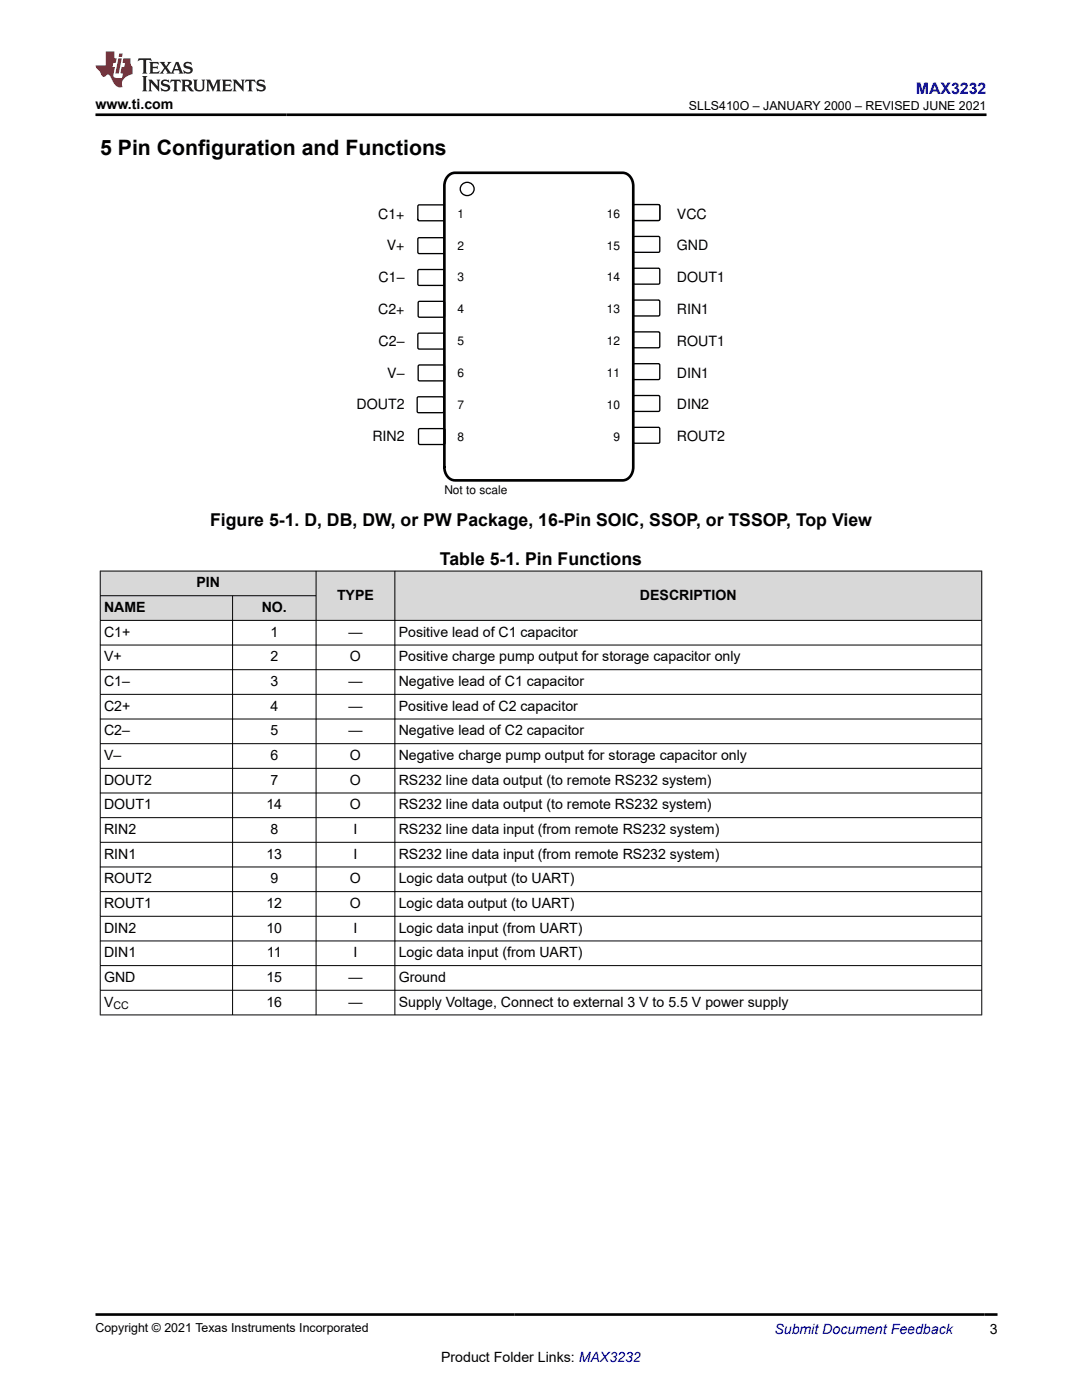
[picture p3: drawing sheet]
<svg xmlns="http://www.w3.org/2000/svg" width="216mm" height="279mm" viewBox="0 0 216 279" stroke-linecap="round" stroke-linejoin="round" font-family="sans-serif">
<path d="M83.5 40.9h5l.2 .3-.1 2.7-.2 .2-4.9-.1-.1-.2v-2.6z" fill="none" stroke="#000" stroke-width=".26"/>
<path d="M126.5 40.9h5l.2 .2-.1 2.8-.2 .1h-4.9l-.1-.3v-2.6z" fill-rule="evenodd" fill="#fff"/>
<path d="M126.5 40.9h5l.2 .2-.1 2.8-.2 .1h-4.9l-.1-.3v-2.6z" fill="none" stroke="#000" stroke-width=".26"/>
<path d="M126.5 47.2h5l.2 .2-.1 2.8-.2 .2-4.9-.1-.1-.2v-2.7z" fill-rule="evenodd" fill="#fff"/>
<path d="M126.5 47.2h5l.2 .2-.1 2.8-.2 .2-4.9-.1-.1-.2v-2.7z" fill="none" stroke="#000" stroke-width=".26"/>
<path d="M126.5 53.6h5l.2 .2-.1 2.8-.2 .1h-4.9l-.1-.3v-2.6z" fill-rule="evenodd" fill="#fff"/>
<path d="M126.5 53.6h5l.2 .2-.1 2.8-.2 .1h-4.9l-.1-.3v-2.6z" fill="none" stroke="#000" stroke-width=".26"/>
<path d="M126.5 59.9h5l.2 .2-.1 2.8-.2 .2-4.9-.1-.1-.2v-2.7z" fill-rule="evenodd" fill="#fff"/>
<path d="M126.5 59.9h5l.2 .2-.1 2.8-.2 .2-4.9-.1-.1-.2v-2.7z" fill="none" stroke="#000" stroke-width=".26"/>
<path d="M126.5 66.3h5l.2 .2-.1 2.8-.2 .1h-4.9l-.1-.3v-2.6z" fill-rule="evenodd" fill="#fff"/>
<path d="M126.5 66.3h5l.2 .2-.1 2.8-.2 .1h-4.9l-.1-.3v-2.6z" fill="none" stroke="#000" stroke-width=".26"/>
<path d="M126.5 72.6h5l.2 .2-.1 2.8-.2 .2-4.9-.1-.1-.2v-2.7z" fill-rule="evenodd" fill="#fff"/>
<path d="M126.5 72.6h5l.2 .2-.1 2.8-.2 .2-4.9-.1-.1-.2v-2.7z" fill="none" stroke="#000" stroke-width=".26"/>
<path d="M126.5 79h5l.2 .2-.1 2.8-.2 .1h-4.9l-.1-.3v-2.6z" fill-rule="evenodd" fill="#fff"/>
<path d="M126.5 79h5l.2 .2-.1 2.8-.2 .1h-4.9l-.1-.3v-2.6z" fill="none" stroke="#000" stroke-width=".26"/>
<path d="M126.5 85.3h5l.2 .2-.1 2.8-.2 .2-4.9-.1-.1-.2v-2.7z" fill-rule="evenodd" fill="#fff"/>
<path d="M126.5 85.3h5l.2 .2-.1 2.8-.2 .2-4.9-.1-.1-.2v-2.7z" fill="none" stroke="#000" stroke-width=".26"/>
<path d="M83.4 47.6l.2-.2 4.9 .1 .2 .2-.1 2.8-.2 .1h-4.9l-.1-.3z" fill-rule="evenodd" fill="#fff"/>
<path d="M83.4 47.6l.2-.2 4.9 .1 .2 .2-.1 2.8-.2 .1h-4.9l-.1-.3z" fill="none" stroke="#000" stroke-width=".26"/>
<path d="M126.5 40.9h5l.2 .2-.1 2.8-.2 .1h-4.9l-.1-.3v-2.6z" fill-rule="evenodd" fill="#fff"/>
<path d="M126.5 40.9h5l.2 .2-.1 2.8-.2 .1h-4.9l-.1-.3v-2.6z" fill="none" stroke="#000" stroke-width=".26"/>
<path d="M83.4 53.9l.2-.1h4.9l.2 .3-.1 2.7-.2 .2-4.9-.1-.1-.2z" fill-rule="evenodd" fill="#fff"/>
<path d="M83.4 53.9l.2-.1h4.9l.2 .3-.1 2.7-.2 .2-4.9-.1-.1-.2z" fill="none" stroke="#000" stroke-width=".26"/>
<path d="M83.5 60.3l.2-.2 4.9 .1 .1 .2v2.8l-.2 .1h-4.9l-.2-.3z" fill-rule="evenodd" fill="#fff"/>
<path d="M83.5 60.3l.2-.2 4.9 .1 .1 .2v2.8l-.2 .1h-4.9l-.2-.3z" fill="none" stroke="#000" stroke-width=".26"/>
<path d="M83.4 66.6l.2-.1h4.9l.2 .3-.1 2.7-.2 .2-4.9-.1-.1-.2z" fill-rule="evenodd" fill="#fff"/>
<path d="M83.4 66.6l.2-.1h4.9l.2 .3-.1 2.7-.2 .2-4.9-.1-.1-.2z" fill="none" stroke="#000" stroke-width=".26"/>
<path d="M83.5 73l.2-.2 4.9 .1 .1 .2v2.8l-.2 .1h-4.9l-.2-.3z" fill-rule="evenodd" fill="#fff"/>
<path d="M83.5 73l.2-.2 4.9 .1 .1 .2v2.8l-.2 .1h-4.9l-.2-.3z" fill="none" stroke="#000" stroke-width=".26"/>
<path d="M83.3 79.3l.2-.1h4.9l.1 .3v2.7l-.2 .2-4.9-.1-.2-.2z" fill-rule="evenodd" fill="#fff"/>
<path d="M83.3 79.3l.2-.1h4.9l.1 .3v2.7l-.2 .2-4.9-.1-.2-.2z" fill="none" stroke="#000" stroke-width=".26"/>
<path d="M83.5 85.7l.3-.2 4.9 .1 .1 .2v2.8l-.3 .1h-4.9l-.1-.3z" fill-rule="evenodd" fill="#fff"/>
<g fill="none" stroke="#000" stroke-width=".26">
<path d="M83.5 85.7l.3-.2 4.9 .1 .1 .2v2.8l-.3 .1h-4.9l-.1-.3z"/>
<circle cx="93.3" cy="37.7" r="1.35"/>
</g>
<path d="M89.5 35.1l.8-.5 .5-.1h33.4a2.39 2.39 0 0 1 2.2 2.6v56.1a2.47 2.47 0 0 1-2.2 2.7h-33.4a2.38 2.38 0 0 1-2.1-2.7v-56.1a2.93 2.93 0 0 1 .8-2z" fill="none" stroke="#000" stroke-width=".53"/>
<g fill="#d8d8d8">
<path d="M20 114h175.9v4.9h-175.9z" fill-rule="evenodd"/>
<path d="M20.1 114h42.9v4.8h-42.9z" fill-rule="evenodd"/>
<path d="M63.1 114h15.6v9.7h-15.6z" fill-rule="evenodd"/>
<path d="M78.9 114h116.9v9.7h-116.9z" fill-rule="evenodd"/>
<path d="M20.1 119h26.2v4.7h-26.2z" fill-rule="evenodd"/>
<path d="M46.5 119h16.5v4.7h-16.5z" fill-rule="evenodd"/>
</g>
<g fill="none" stroke="#000" stroke-width=".2">
<path d="M19.9 114h176.1M19.9 118.9h43.2M20 113.9v88.7M46.4 118.9v83.7M63.1 113.9v88.7M78.8 113.9v88.7M195.9 113.9v88.7M19.9 128.7h176.1M19.9 133.7h176.1M19.9 138.6h176.1M196 123.8h-176.1M19.9 143.5h176.1"/>
<path d="M19.9 148.4h176.1M19.9 153.3h176.1M19.9 158.3h176.1M19.9 163.2h176.1M19.9 168.1h176.1M19.9 173h176.1M19.9 177.9h176.1M19.9 182.9h176.1M19.9 187.8h176.1M19.9 192.7h176.1M19.9 197.6h176.1M19.9 202.6h176.1"/>
</g>
<path d="M27.7 11.6l-.2 .6 .5-.2h.6v.1v2.2l-.2 .4h1l-.2-.4v-2.2v-.1h.5l.5 .2-.1-.6zM29.8 12.4l.2 .3v1.6l-.2 .4h1.9l.1-.6a1.08 1.08 0 0 1-1.3 .2v-.7h.6l.4 .2v-.7l-.4 .2h-.6v-.5l.2-.2a1 1 0 0 1 1 .3l-.1-.5zM31.8 12.4l1 1.1-1 1.2h.9l-.2-.2 .4-.8 .5 .8-.2 .2h1.6l-.2-.2 .1-.5h1l.1 .5-.1 .2h.9l-.2-.4-.8-1.9h-.5l-1 2.1-.8-1.1 .9-1h-.8l.2 .2-.5 .6-.3-.6 .1-.2zM35.2 12.8l.4 1h-.8zM36.8 12.5a.65 .65 0 0 0-.2 .7 .65 .65 0 0 0 .6 .5l.7 .1 .1 .3a.79 .79 0 0 1-.7 .4 .79 .79 0 0 1-.7-.5l.1 .7 .2-.1a.93 .93 0 0 0 1.1 0 .93 .93 0 0 0 .4-.9 1.46 1.46 0 0 0-1.2-.6l-.1-.3a1.09 1.09 0 0 1 1.2 .2l-.2-.6-.1 .1-.6-.2zM28.4 15.2l.2 .4v2.2l-.2 .4h1l-.2-.4v-2.2l.2-.4zM29.6 15.9l.2 .4v1.5l-.2 .4h.8l-.3-.4v-1.3l1.7 1.8v-2l.2-.4h-.8l.2 .2 .1 1.1-1.2-1.3zM32.3 16a.65 .65 0 0 0-.2 .8 .65 .65 0 0 0 .7 .4l.6 .2 .1 .2a.79 .79 0 0 1-.7 .4 .79 .79 0 0 1-.7-.5l.1 .7 .2-.1a.93 .93 0 0 0 1.1 .1 .93 .93 0 0 0 .4-1 1.46 1.46 0 0 0-1.2-.5l-.1-.4a1.09 1.09 0 0 1 1.2 .2l-.2-.6-.1 .1-.6-.1zM34.1 15.9l-.1 .6a.63 .63 0 0 1 .7-.3l.1 1.6-.3 .4h1l-.2-.4v-1.6a.66 .66 0 0 1 .8 .3l-.1-.6zM36.2 15.9l.2 .4v1.5l-.2 .4h.9l-.2-.2v-.7h.5l.1 .2a.79 .79 0 0 0 1.2 .6l-1-.9a.61 .61 0 0 0 .6-.6 .61 .61 0 0 0-.5-.7zM36.9 16.2h.2a.47 .47 0 0 1 .5 .1 .47 .47 0 0 1 .1 .5l-.2 .1-.6 .1zM38.5 15.9l.2 .2a2.27 2.27 0 0 0 .4 2 1.04 1.04 0 0 0 1.7-.7v-1.3l.2-.2h-.8l.2 .4v1.1a.6 .6 0 0 1-.6 .6 .6 .6 0 0 1-.6-.6v-1.1l.3-.4zM41.1 15.9l.2 .4v1.5l-.2 .4h.7l-.2-.4v-1.4l.9 1.9 .8-1.9v1.4l-.2 .4h1l-.3-.4v-1.5l.3-.4h-.8l-.7 1.5-.7-1.5zM44.3 15.9l.2 .4v1.5l-.2 .4h1.9l.1-.6a1.09 1.09 0 0 1-1.3 .2v-.7h.6l.4 .2v-.6l-.4 .2h-.6v-.6l.2-.1a1.01 1.01 0 0 1 1 .3l-.1-.6zM46.4 15.9l.3 .4v1.5l-.3 .4h.8l-.2-.4v-1.3l1.6 1.8v-2l.2-.4h-.7l.2 .2v1.1l-1.2-1.3zM49 15.9l-.1 .6a.63 .63 0 0 1 .8-.3v1.6l-.3 .4h1l-.2-.4v-1.6a.66 .66 0 0 1 .8 .3l-.1-.6zM51.4 16a.65 .65 0 0 0-.2 .8 .65 .65 0 0 0 .6 .4l.6 .2 .2 .2a.79 .79 0 0 1-.8 .4 .79 .79 0 0 1-.6-.5l.1 .7 .2-.1a.93 .93 0 0 0 1 .1 .93 .93 0 0 0 .5-1 1.46 1.46 0 0 0-1.3-.5l-.1-.4a1.09 1.09 0 0 1 1.3 .2l-.2-.6-.2 .1-.5-.1z" fill="#231f20"/>
<path d="M21.1 10.3v2.7h-2.1l.1 .4 .9 1a.95 .95 0 0 0 .9 .9 .59 .59 0 0 1 .6-.4 .59 .59 0 0 1 .5 .3l.4 .8a1.59 1.59 0 0 0 2.1 1.4 1.61 1.61 0 0 1 1-2.3l1-.3-.1-1.5a1.59 1.59 0 0 1-.4-1.7h-1.4l-.2 .9h.5l-.1 .9h-.5l-.2 .9v.3l.4 .1-.2 .9h-.6a.73 .73 0 0 1-1.1-.7l.3-1.5h-.5l.2-.9h.5l.2-.9h-.5v-1.3zM23.6 11.6l-.6 3.1h.7l.6-3.1zM23.8 10.7l-.1 .6h.7l.1-.6z" fill="#ed1c24"/>
<path d="M19 22.9h177.8M19.1 262.3h179.9" fill="none" stroke="#000" stroke-width=".53"/>
<text font-size="4.2" x="20" y="30.9">5 Pin Configuration and Functions</text>
<g font-size="3.5">
<text x="41.9" y="105">Figure 5-1. D, DB, DW, or PW Package, 16-Pin SOIC, SSOP, or TSSOP, Top View</text>
<text x="87.8" y="112.8">Table 5-1. Pin Functions</text>
</g>
<text font-size="3.2" fill="#00f" x="182.7" y="18.7">MAX3232</text>
<g font-size="2.8">
<text x="19.1" y="21.8">www.ti.com</text>
<text x="75.5" y="43.6">C1+</text>
<text x="135.1" y="43.6">VCC</text>
<text x="77.2" y="50">V+</text>
<text x="135.1" y="50">GND</text>
<text x="75.6" y="56.3">C1±</text>
<text x="135.1" y="56.3">DOUT1</text>
<text x="75.5" y="62.7">C2+</text>
<text x="135.1" y="62.7">RIN1</text>
<text x="75.6" y="69">C2±</text>
<text x="135.1" y="69">ROUT1</text>
<text x="77.3" y="75.4">V±</text>
<text x="135.1" y="75.4">DIN1</text>
<text x="71.2" y="81.7">DOUT2</text>
<text x="135.1" y="81.7">DIN2</text>
<text x="74.3" y="88.1">RIN2</text>
<text x="135.1" y="88.1">ROUT2</text>
<text x="39.2" y="117.2">PIN</text>
<text x="67.2" y="119.7">TYPE</text>
<text x="127.7" y="119.7">DESCRIPTION</text>
<text x="20.8" y="122.2">NAME</text>
<text x="52.2" y="122.2">NO.</text>
<text x="20.8" y="127.1">C1+</text>
<text x="54" y="127.1">1</text>
<text x="69.5" y="127.1">—</text>
<text x="79.6" y="127.1">Positive lead of C1 capacitor</text>
<text x="20.8" y="132">V+</text>
<text x="20.8" y="136.9">C1–</text>
<text x="54" y="132">2</text>
<text x="54" y="136.9">3</text>
<text x="69.5" y="136.9">—</text>
<text x="69.8" y="132">O</text>
<text x="79.6" y="132">Positive charge pump output for storage capacitor only</text>
<text x="79.6" y="136.9">Negative lead of C1 capacitor</text>
<text x="20.8" y="141.8">C2+</text>
<text x="54" y="141.8">4</text>
<text x="69.5" y="141.8">—</text>
<text x="79.6" y="141.8">Positive lead of C2 capacitor</text>
<text x="20.8" y="146.8">C2–</text>
<text x="54" y="146.8">5</text>
<text x="69.5" y="146.8">—</text>
<text x="79.6" y="146.8">Negative lead of C2 capacitor</text>
<text x="20.8" y="151.7">V–</text>
<text x="54" y="151.7">6</text>
<text x="69.8" y="151.7">O</text>
<text x="79.6" y="151.7">Negative charge pump output for storage capacitor only</text>
<text x="20.8" y="156.6">DOUT2</text>
<text x="20.8" y="161.5">DOUT1</text>
<text x="53.2" y="161.5">14</text>
<text x="54" y="156.6">7</text>
<text x="69.8" y="156.6">O</text>
<text x="69.8" y="161.5">O</text>
<text x="79.6" y="156.6">RS232 line data output (to remote RS232 system)</text>
<text x="79.6" y="161.5">RS232 line data output (to remote RS232 system)</text>
<text x="20.8" y="166.5">RIN2</text>
<text x="54" y="166.5">8</text>
<text x="70.5" y="166.5">I</text>
<text x="79.6" y="166.5">RS232 line data input (from remote RS232 system)</text>
<text x="20.8" y="171.4">RIN1</text>
<text x="53.2" y="171.4">13</text>
<text x="70.5" y="171.4">I</text>
<text x="79.6" y="171.4">RS232 line data input (from remote RS232 system)</text>
<text x="20.8" y="176.3">ROUT2</text>
<text x="54" y="176.3">9</text>
<text x="69.8" y="176.3">O</text>
<text x="79.6" y="176.3">Logic data output (to UART)</text>
<text x="20.8" y="181.2">ROUT1</text>
<text x="53.2" y="181.2">12</text>
<text x="69.8" y="181.2">O</text>
<text x="79.6" y="181.2">Logic data output (to UART)</text>
<text x="20.8" y="186.1">DIN2</text>
<text x="20.8" y="191.1">DIN1</text>
<text x="53.2" y="186.1">10</text>
<text x="53.3" y="191.1">11</text>
<text x="70.5" y="186.1">I</text>
<text x="70.5" y="191.1">I</text>
<text x="79.6" y="186.1">Logic data input (from UART)</text>
<text x="79.6" y="191.1">Logic data input (from UART)</text>
<text x="20.8" y="196">GND</text>
<text x="53.2" y="196">15</text>
<text x="69.5" y="196">—</text>
<text x="79.6" y="196">Ground</text>
<text x="20.8" y="200.9">V</text>
<text x="53.2" y="200.9">16</text>
<text x="69.5" y="200.9">—</text>
<text x="79.6" y="200.9">Supply Voltage, Connect to external 3 V to 5.5 V power supply</text>
<text x="197.5" y="266.1">3</text>
<text x="88" y="271.7">Product Folder Links: MAX3232</text>
</g>
<text font-size="2.8" fill="#00f" x="154.5" y="266.2">Submit Document Feedback</text>
<g font-size="2.5">
<text x="137.5" y="21.9">SLLS410O – JANUARY 2000 – REVISED JUNE 2021</text>
<text x="19" y="265.9">Copyright © 2021 Texas Instruments Incorporated</text>
</g>
<g font-size="2.4">
<text x="91.3" y="43.5">1</text>
<text x="121.1" y="43.5">16</text>
<text x="91.3" y="49.8">2</text>
<text x="121.1" y="49.8">15</text>
<text x="91.3" y="56.2">3</text>
<text x="121.1" y="56.2">14</text>
<text x="91.3" y="62.5">4</text>
<text x="121.1" y="62.5">13</text>
<text x="91.3" y="68.9">5</text>
<text x="121.1" y="68.9">12</text>
<text x="91.3" y="75.2">6</text>
<text x="121.1" y="75.2">11</text>
<text x="91.3" y="81.6">7</text>
<text x="121.1" y="81.6">10</text>
<text x="91.3" y="87.9">8</text>
<text x="122.4" y="87.9">9</text>
<text x="88.7" y="98.5">Not to scale</text>
</g>
<text font-size="2.1" x="22.6" y="201.5">CC</text>
</svg>
